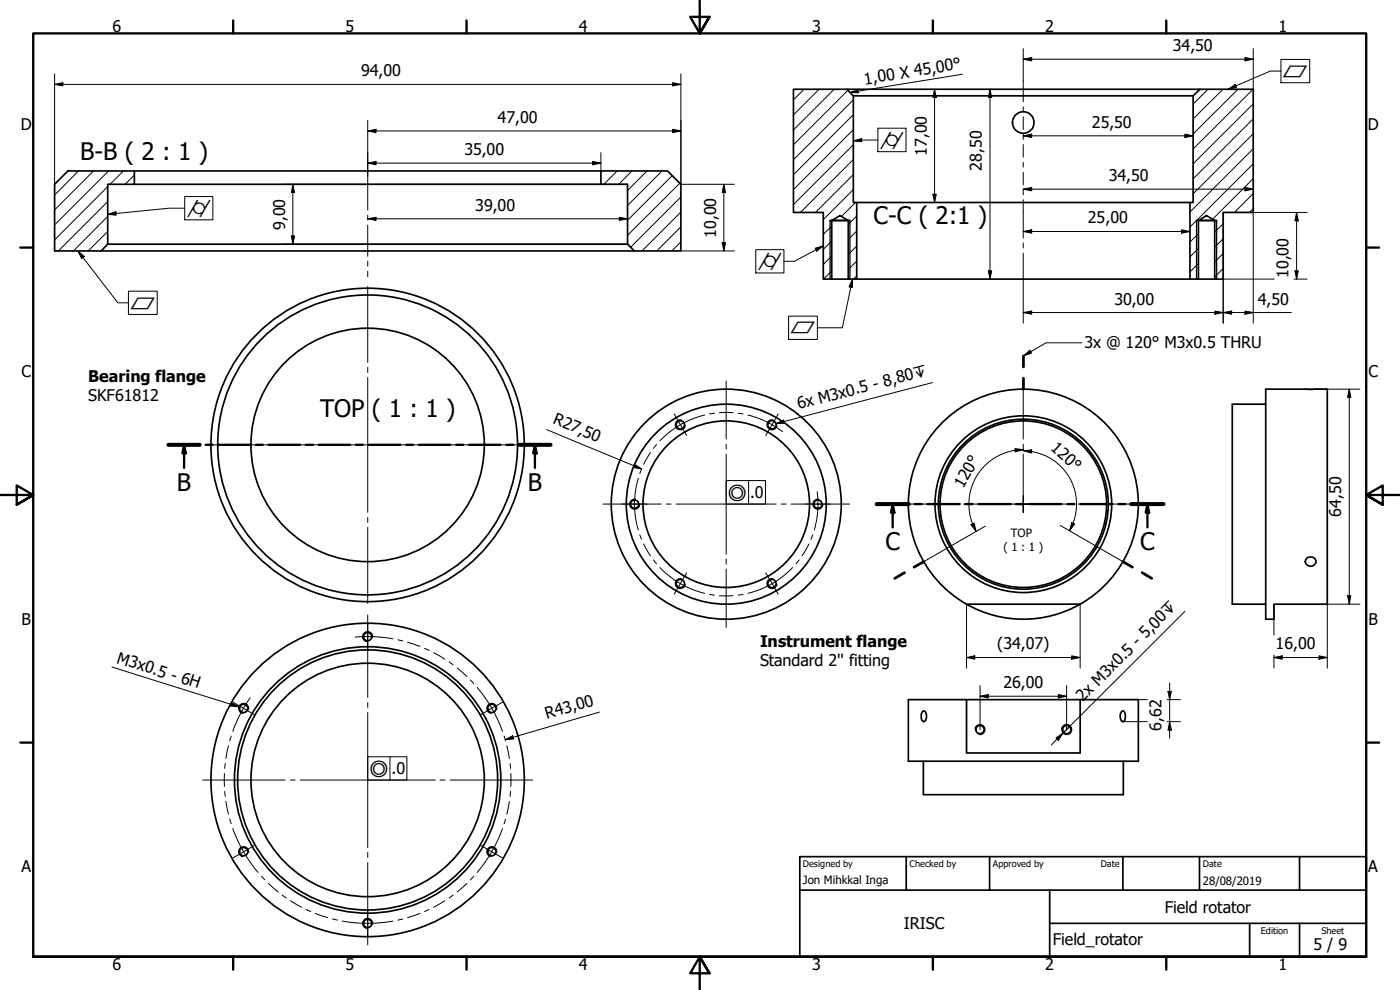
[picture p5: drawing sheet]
<svg xmlns="http://www.w3.org/2000/svg" width="420mm" height="297mm" viewBox="0 0 420 297" stroke-linecap="round" stroke-linejoin="round" font-family="sans-serif">
<!-- layer: Hatch (ISO) -->
<g fill="none" stroke="#000" stroke-width=".3">
<path d="M241.3 26.8l-3.2 3.2M245.8 26.8l-7.7 7.7M250.3 26.8l-12.2 12.2M254.4 27.1l-16.3 16.3M256.1 38.9l-18 18M256.1 34.4l-18 18M256.1 30l-18 17.9M362.5 26.8l-4.4 4.4M367 26.8l-8.9 8.9M371.5 26.8l-13.4 13.4M376 26.8l-17.9 17.9M376.1 35.7l-18 17.9"/>
<path d="M376.1 31.2l-18 17.9M23.6 51.3l-7.2 7.2M28.1 51.3l-11.7 11.7M32.3 56l-15.9 16M32.6 51.3l-16.2 16.2M37 51.3l-4 4M40.3 52.5l-2.8 2.8M180.7 51.3l-.4 .4M185.2 51.3l-4 4M189.7 51.3l-4 4M194.2 51.3l-5.9 5.8M198.7 51.3l-10.4 10.3"/>
<path d="M201.7 52.7l-13.4 13.4M204 55l-15.7 15.6M204.3 59.1l-15.1 15.1M256.1 56.9l-9 9M256.1 52.4l-11.4 11.3M256.1 47.9l-15.9 15.8M256.1 43.4l-18 18M376.1 58.1l-5.6 5.6M376.1 53.6l-12.2 12.2M376.1 49.1l-19 19M376.1 44.6l-19 19M376.1 40.1l-18 18.1"/>
<path d="M32.3 69.5l-5.8 5.8M32.3 64.9l-10.3 10.4M32.3 60.5l-14.8 14.8M204.3 72.6l-2.7 2.7M204.3 68.1l-7.2 7.2M204.3 63.6l-11.6 11.7M249.6 76.8l-2.5 2.6M249.6 72.3l-2.5 2.6M249.6 67.8l-2.5 2.5M256.7 60.8l-4.2 4.1M257.1 78.3l-2.5 2.6M257.1 73.8l-2.5 2.6"/>
<path d="M257.1 69.3l-2.5 2.6M257.1 64.8l-2.5 2.6M359.7 79l-2.6 2.6M359.7 74.5l-2.6 2.6M359.7 70.1l-2.6 2.5M367.1 76.1l-2.5 2.5M367.1 71.6l-2.5 2.6M367.1 67.1l-2.5 2.5M376.1 62.6l-1.1 1.1M249.6 81.3l-2.5 2.4M257.1 82.8l-.9 .9M359.7 83.6l-.3 .1"/>
<path d="M367.1 80.6l-2.5 2.5"/>
</g>
<!-- layer: Visible (ISO) -->
<g fill="none" stroke="#000" stroke-width=".51">
<path d="M238.1 26.8h16l2 2v32h1v22.9h-2.5v-17.5l-2.5-1.5-2.5 1.5v17.5h-2.5v-20h-9zM254.1 26.8h106M256.1 28.8h102M358.1 28.8l2-2h16v36.9h-9v20h-2.5v-17.5l-2.5-1.5-2.4 1.5v17.5h-2.6v-22.9h1zM16.4 55.3l4-4h19.9v4h-8v18l-1.9 2h-14zM40.3 51.3h140M40.3 55.3h140M180.3 51.3h20l4 4v20h-13.9l-2.1-2v-18h-8zM30.4 75.3h160M32.3 73.3h156M249.1 66.2h6M257.1 60.8h100"/>
<path d="M359.1 66.2h6M249.6 83.7h5M257.1 83.7h100M359.7 83.7h4.9M379.9 116.8h18.4v64.5h-16v4.5h-2.4zM379.9 121.3h-10.1v60h10.1M392.2 167.5a1.51 1.51 0 0 1 2.1-.2 1.51 1.51 0 0 1 .2 2.2 1.51 1.51 0 0 1-2.2 .1 1.51 1.51 0 0 1-.1-2.1zM290.1 181.3h34.1M272.6 209.9h69v18.5h-69zM276.9 213.4l.3-.1a2 2 0 0 1 0 3.2 2.08 2.08 0 0 1-.3-3.1zM290.1 209.9v16h34.1v-16M336.7 213.4l.3-.1a2.1 2.1 0 0 1 0 3.2 2.08 2.08 0 0 1-.3-3.1z"/>
<path d="M277.1 228.4v10h60v-10"/>
<circle cx="307.1" cy="36.8" r="3.2"/>
<circle cx="110.3" cy="133.5" r="45"/>
<circle cx="110.3" cy="133.5" r="47"/>
<circle cx="110.3" cy="133.5" r="35"/>
<circle cx="204.2" cy="127.5" r="1.24"/>
<circle cx="231.7" cy="127.5" r="1.24"/>
<circle cx="190.5" cy="151.3" r="1.24"/>
<circle cx="218" cy="151.3" r="34.5"/>
<circle cx="218" cy="151.3" r="25"/>
<circle cx="218" cy="151.3" r="30"/>
<circle cx="245.5" cy="151.3" r="1.24"/>
<circle cx="307.1" cy="151.3" r="25.5"/>
<circle cx="307.1" cy="151.3" r="26.5"/>
<circle cx="307.1" cy="151.3" r="34.5"/>
<circle cx="307.1" cy="151.3" r="25"/>
<circle cx="204.2" cy="175.1" r="1.24"/>
<circle cx="231.7" cy="175.1" r="1.24"/>
<circle cx="110.3" cy="191" r="1.24"/>
<circle cx="73.1" cy="212.6" r="1.24"/>
<circle cx="147.6" cy="212.6" r="1.24"/>
<circle cx="294.1" cy="218.9" r="1.24"/>
<circle cx="320.1" cy="218.9" r="1.24"/>
<circle cx="110.3" cy="234" r="39"/>
<circle cx="110.3" cy="234" r="40"/>
<circle cx="110.3" cy="234" r="35"/>
<circle cx="110.3" cy="234" r="47"/>
<circle cx="73.1" cy="255.5" r="1.24"/>
<circle cx="147.6" cy="255.5" r="1.24"/>
<circle cx="110.3" cy="277.1" r="1.24"/>
</g>
<!-- layer: Visible Narrow (ISO) -->
<g fill="none" stroke="#000" stroke-width=".38">
<path d="M249.1 66.2v17.5M255.1 66.2v17.5M359.1 66.2v17.5M365.1 66.2v17.5M204.4 126a1.49 1.49 0 0 0-1.7 1.2 1.49 1.49 0 0 0 1.2 1.7 1.49 1.49 0 0 0 1.8-1.2M231.9 126a1.49 1.49 0 0 0-1.7 1.2 1.49 1.49 0 0 0 1.2 1.7 1.49 1.49 0 0 0 1.7-1.2M190.7 149.8a1.49 1.49 0 0 0-1.7 1.2 1.49 1.49 0 0 0 1.2 1.7 1.49 1.49 0 0 0 1.7-1.2M245.7 149.8a1.49 1.49 0 0 0-1.7 1.2 1.49 1.49 0 0 0 1.2 1.7 1.49 1.49 0 0 0 1.7-1.2M204.4 173.6a1.49 1.49 0 0 0-1.7 1.2 1.49 1.49 0 0 0 1.2 1.8 1.49 1.49 0 0 0 1.8-1.3M231.9 173.6a1.49 1.49 0 0 0-1.7 1.2 1.49 1.49 0 0 0 1.2 1.8 1.49 1.49 0 0 0 1.7-1.3M111.8 191.3a1.49 1.49 0 0 0-1.2-1.7 1.49 1.49 0 0 0-1.7 1.2 1.49 1.49 0 0 0 1.2 1.7M74.6 212.8a1.49 1.49 0 0 0-1.2-1.7 1.49 1.49 0 0 0-1.7 1.2 1.49 1.49 0 0 0 1.2 1.7"/>
<path d="M149.1 212.8a1.49 1.49 0 0 0-1.2-1.7 1.49 1.49 0 0 0-1.8 1.2 1.49 1.49 0 0 0 1.2 1.7M292.6 218.6a1.49 1.49 0 0 1 1.8-1.2 1.49 1.49 0 0 1 1.2 1.8 1.49 1.49 0 0 1-1.8 1.2M318.7 218.6a1.49 1.49 0 0 1 1.7-1.2 1.49 1.49 0 0 1 1.2 1.8 1.49 1.49 0 0 1-1.7 1.2M74.6 255.8a1.49 1.49 0 0 0-1.2-1.7 1.49 1.49 0 0 0-1.7 1.2 1.49 1.49 0 0 0 1.2 1.7M149.1 255.8a1.49 1.49 0 0 0-1.2-1.7 1.49 1.49 0 0 0-1.8 1.2 1.49 1.49 0 0 0 1.2 1.7M111.8 277.3a1.49 1.49 0 0 0-1.2-1.7 1.49 1.49 0 0 0-1.7 1.2 1.49 1.49 0 0 0 1.2 1.7"/>
</g>
<!-- layer: Section Line (ISO) -->
<g fill="none" stroke="#000" stroke-width=".7">
<path d="M50.5 133.5h9.4M55.2 133.5l.6 2.5h-1.1zM55.2 133.5v6.9M61.7 133.5h2.1M65.5 133.5h9.5M76.8 133.5h2.1M80.6 133.5h9.4M91.8 133.5h2.1M95.6 133.5h9.5M106.8 133.5h2.1M110.7 133.5h9.4M121.9 133.5h2.1"/>
<path d="M125.7 133.5h9.4M136.9 133.5h2.1M140.8 133.5h9.4M152 133.5h2.1M155.8 133.5h9.4M160.5 133.5l.5 2.5h-1zM160.5 133.5v6.9M263.1 151.2h9.6M267.9 151.2l.5 2.6h-1zM267.9 151.2v7M274.5 151.2h2.1M278.3 151.2h9.7"/>
<path d="M289.8 151.2h2.1M293.6 151.2h9.7M305.1 151.2h2M308.9 151.2h9.7M320.4 151.2h2.1M324.2 151.2h9.7M335.7 151.2h2.1M339.5 151.2h9.7M344.4 151.2l.5 2.6h-1zM344.4 151.2v7"/>
</g>
<path d="M50.5 133.5h9.4M155.8 133.5h9.4M263.1 151.2h9.6M339.5 151.2h9.7" fill="none" stroke="#000" stroke-width="1.2"/>
<g fill="#000">
<path d="M55.2 133.5l.6 2.5h-1.1z" fill-rule="evenodd"/>
<path d="M160.5 133.5l.5 2.5h-1z" fill-rule="evenodd"/>
<path d="M267.9 151.2l.5 2.6h-1z" fill-rule="evenodd"/>
<path d="M344.4 151.2l.5 2.6h-1z" fill-rule="evenodd"/>
</g>
<!-- layer: Border (ISO) -->
<g fill="none" stroke="#000" stroke-width=".7">
<path d="M70 6.1v3.9M140 6.1v3.9M210 0v10l-2.9-4.9h5.8l-2.9 4.9 2.9-4.9M280 6.1v3.9M350 6.1v3.9M6.1 74.3h3.9M410 74.3h3.9M0 148.5h10l-5-2.8v5.7l5-2.9-5 2.9M420 148.5h-10l5-2.8v5.7l-5-2.9 5 2.9M6.1 222.8h3.9M410 222.8h3.9M10 287.1v-277.1h400v277.1h-400h400"/>
<path d="M70 287.1v3.8M140 287.1v3.8M212.9 292l-2.9-4.9 2.9 4.9h-5.8l2.9-4.9v9.9M280 287.1v3.8M350 287.1v3.8"/>
</g>
<!-- layer: Title (ISO) -->
<path d="M240 257h170v30.1h-170zM272 257v10.1M297 257v10.1M337 257v10.1M360 257v10.1M390 257v10.1M240 267.1h170M315 277h95M315 267.1v20M375 277v10.1M390 277v10.1" fill="none" stroke="#000" stroke-width=".51"/>
<!-- layer: Sketch Geometry (ISO) -->
<path d="M307.1 106.8v3.3M307.1 113.5v3.3M271.5 171.8l-3 1.7M277.2 168.5l-2.9 1.7M337 168.5l2.9 1.7M342.8 171.8l2.8 1.7" fill="none" stroke="#000" stroke-width=".83"/>
<!-- layer: Center Mark (ISO) -->
<g fill="none" stroke="#000" stroke-width=".3">
<path d="M110.4 86v22.8M110.4 110.2v1.5M110.4 113.3v40.4M217.9 114.3v17.4M307.1 114.3v17.4M62.9 133.5h22.7M87.1 133.5h1.5M90.1 133.5h40.5M132.1 133.5h1.5M135.1 133.5h22.8M202.3 124.2l3.8 6.5M217.9 133.3v1.4"/>
<path d="M217.9 136.3v30M233.6 124.2l-3.8 6.5M307.1 136.3v14.9v-2.4M307.1 133.3v1.4M110.4 155.2v1.6M110.4 158.2v22.8M181 151.2h17.4M186.7 151.2h7.5M200 151.2h1.4M202.9 151.2h30M234.4 151.2h1.6M237.4 151.2h17.6"/>
<path d="M241.7 151.2h7.5M270.1 151.2h17.5M289.1 151.2h1.5M292.1 151.2h15h-2.5M307.1 153.8v-2.6v2.6M309.6 151.2h-2.5h15M323.6 151.2h1.5M326.6 151.2h17.5M206.1 171.9l-3.8 6.4M217.9 167.8v1.5M217.9 170.7v17.6M229.8 171.9l3.8 6.4"/>
<path d="M110.4 187.3v7.4M110.4 184.5v24.8M69.9 210.7l6.4 3.7M110.4 210.8v1.5M110.4 213.8v40.5M150.8 210.7l-6.5 3.7M60.8 234h24.8M87.1 234h1.5M90.1 234h40.5M132.1 234h1.5M135.1 234h24.7M76.3 253.7l-6.4 3.7"/>
<path d="M110.4 255.8v1.5M110.4 258.8v24.7M144.3 253.7l6.5 3.7M110.4 273.3v7.5"/>
</g>
<!-- layer: Centerline (ISO) -->
<g fill="none" stroke="#000" stroke-width=".3">
<path d="M307.1 24.2v6.3M307.1 32.1v1.5M307.1 35v3.8M110.4 52.8v10.2M307.1 40.4v1.4M307.1 43.4v3.8M307.1 48.7v1.5M307.1 51.7v3.8M307.1 56.9v1.6M307.1 59.9v11.5M110.4 64.6v1.4M110.4 67.5v9.4"/>
<path d="M110.4 78.3v1.6M307.1 72.9v1.5M307.1 75.9v7.7M110.4 81.4v1.6M195.2 135.8l-2 3.5M197 133.4l-.9 1.1M211.5 124.5a27.5 27.5 0 0 0-13.4 7.8M214.4 124l-1.5 .2M215.9 123.8h4.1M221.5 124l1.5 .2M224.5 124.5a27.5 27.5 0 0 1 10.3 5M191.5 143.5a27.5 27.5 0 0 0 0 15.5"/>
<path d="M192.5 140.7l-.5 1.4M245.2 147.6a27.5 27.5 0 0 1-.8 11.4M192 160.4l.5 1.4M193.2 163.2l2 3.6M196.1 168l.9 1.2M198 170.3a27.5 27.5 0 0 0 13.5 7.7M212.9 178.3l1.5 .3M215.9 178.7h4.1M223 178.3l-1.5 .3M237.9 170.3a27.5 27.5 0 0 1-13.4 7.7M239.8 168l-.9 1.2M242.8 163.2l-2.1 3.6"/>
<path d="M243.9 160.5l-.5 1.4M106.6 191.2a43 43 0 0 1 11.3 .5M119.4 192l1.5 .3M122.3 192.7l3.7 1.3M127.4 194.5l1.4 .7M130.1 195.8l3.4 2M134.8 198.6l1.2 .9M75.1 209.4a43 43 0 0 0-5.2 10M137.2 200.4l2.9 2.6M141.2 204l1 1.1M143.2 206.3a43 43 0 0 1 7.6 13.1M67.4 232.1v3.9"/>
<path d="M67.4 237.5l.2 1.5M67.6 229.1l-.2 1.5M68.6 223.7l-.8 3.9M69.4 220.8l-.5 1.5M151.3 220.9l.4 1.4M152.1 223.7l.8 3.9M153.1 229.1l.1 1.5M153.2 237.5l-.1 1.5M153.3 232.1v3.9M67.8 240.4l.8 3.9M68.9 245.7l.5 1.5M69.9 248.6a43 43 0 0 0 7.6 13.2"/>
<path d="M150.8 248.6a43 43 0 0 1-7.6 13.2M151.7 245.8l-.4 1.4M152.9 240.5l-.8 3.8M78.4 262.9l1.1 1.1M80.5 265.1l3 2.5M84.7 268.5l1.2 .9M87.1 270.3l3.4 1.9M91.9 272.9l1.3 .6M94.6 274.1l3.7 1.2M99.8 275.7l1.4 .4M102.7 276.4a43 43 0 0 0 15.2 0M120.9 275.7l-1.5 .4"/>
<path d="M126 274.1l-3.7 1.2M128.8 272.9l-1.4 .6M133.5 270.3l-3.4 1.9M136 268.6l-1.2 .8M140.1 265.1l-2.9 2.5M142.2 262.9l-1 1.1"/>
</g>
<!-- layer: Dimension (ISO) -->
<g fill="none" stroke="#000" stroke-width=".3">
<path d="M307.1 17.8l2.5-.5v1zM307.1 17.8h69M307.1 14.6v9.6M373.6 17.3l2.5 .5-2.5 .5zM376.1 14.6v12.2M16.4 25.3l2.5-.5v1zM16.4 25.3h187.9M16.4 22.1v33.2M110.4 39.3l2.4-.5v1zM110.4 36.1v16.7M110.4 39.3h93.9M201.9 38.8l2.4 .5-2.4 .5z"/>
<path d="M201.9 24.8l2.4 .5-2.4 .5zM204.3 22.1v33.2h16.1M280.5 26.8l.5 2.5h-1zM280.5 26.8v34M297.1 26.8l.5 2.5h-1zM297.1 26.8v56.9M84.7 55.3h25.5M87.9 55.3l.5 2.5h-1zM87.9 55.3v18M110.4 48.9l2.4-.5v1.1zM110.4 48.9h69.9M110.4 55.3h77.9"/>
<path d="M177.9 48.4l2.4 .5-2.4 .6zM180.3 45.8v5.5M217.2 55.3l.5 2.5h-1zM217.2 55.3v20M280 58.3h1l-.5 2.5zM307.1 56.8l2.5-.6v1.1zM307.1 40.8l2.5-.6v1.1zM307.1 56.8h69M307.1 40.8h51M355.6 40.2l2.5 .6-2.5 .5zM373.6 56.2l2.5 .6-2.5 .5zM84.7 73.3h25.5"/>
<path d="M87.4 70.8h1l-.5 2.5zM110.4 65.6l2.4-.4v1zM110.4 65.6h77.9M110.4 73.3h77.9M185.9 65.2l2.4 .4-2.4 .6zM204.3 75.3h16.1M216.7 72.8h1l-.5 2.5zM307.1 69.5l2.5-.6v1.1zM307.1 69.5h50M354.6 68.9l2.5 .6-2.5 .5zM376.1 63.7v33.3M389.1 63.7l.5 2.6h-1z"/>
<path d="M389.1 63.7v20M392.3 63.7h-25.2v33.3M296.6 81.3h1l-.5 2.4zM307.1 93.8l2.5-.5v1zM307.1 83.6v13.4M307.1 93.8h80.4M364.6 93.3l2.5 .5-2.5 .5zM367.1 93.8l2.5-.5v1zM367.1 83.7h15.3M373.6 93.3l2.5 .5-2.5 .5zM388.4 83.7h3.9M388.6 81.3h1l-.5 2.4z"/>
<path d="M391.7 116.8h16.4M404.9 116.8l.5 2.4h-1zM404.9 116.8v64.5M164.1 128.9l28.4 11.8M190.4 139.3l2.1 1.4-2.4-.4zM304.6 134.6l2.5 .3-2.4 .7zM307.1 135.2l2.5-.2v.9zM307.1 135.2a16 16 0 0 1 14.9 21.8M307.1 134.9a16.4 16.4 0 0 0-14.2 24.5M291.4 157.4l1-.4 .5 2.4zM295.7 157.8l-18.5 10.7M318.2 157.7l18.8 10.8"/>
<path d="M321.6 156.8l.9 .4-1.5 2zM322.1 157l-1.1 2.2M404.4 178.7h1l-.5 2.6zM290.1 197.3l2.4-.5v1zM290.1 197.3h34.1M290.1 181.3v19.2M321.6 196.8l2.6 .5-2.6 .5zM324.2 181.3v19.2M382.3 197.3l2.5-.5v1zM382.3 197.3h16M382.3 181.3v9.2M382.3 196.5v4"/>
<path d="M395.9 196.8l2.4 .5-2.4 .5zM408.1 181.3h-9.8v19.2M179.9 213.7l-28.3 8.2M294.1 208.9l2.5-.5v1zM294.1 208.9h26M294.1 205.7v13.2M317.6 208.4l2.5 .5-2.5 .5zM320.1 205.7v13.2M337 216.5h7.3M341.6 209.9h2.7M350.3 209.9h3.9M350.3 216.5h3.9"/>
<path d="M350.5 207.4h1l-.5 2.5zM351 216.5l.5 2.6h-1zM351 204.9v16.6M151.6 221.9l2.3-1.1 .3 .9z"/>
</g>
<g fill="#000">
<path d="M307.1 17.8l2.5-.5v1z" fill-rule="evenodd"/>
<path d="M373.6 17.3l2.5 .5-2.5 .5z" fill-rule="evenodd"/>
<path d="M16.4 25.3l2.5-.5v1z" fill-rule="evenodd"/>
<path d="M110.4 39.3l2.4-.5v1z" fill-rule="evenodd"/>
<path d="M201.9 38.8l2.4 .5-2.4 .5z" fill-rule="evenodd"/>
<path d="M201.9 24.8l2.4 .5-2.4 .5z" fill-rule="evenodd"/>
<path d="M280.5 26.8l.5 2.5h-1z" fill-rule="evenodd"/>
<path d="M297.1 26.8l.5 2.5h-1z" fill-rule="evenodd"/>
<path d="M87.9 55.3l.5 2.5h-1z" fill-rule="evenodd"/>
<path d="M110.4 48.9l2.4-.5v1.1z" fill-rule="evenodd"/>
<path d="M177.9 48.4l2.4 .5-2.4 .6z" fill-rule="evenodd"/>
<path d="M217.2 55.3l.5 2.5h-1z" fill-rule="evenodd"/>
<path d="M280 58.3h1l-.5 2.5z" fill-rule="evenodd"/>
<path d="M307.1 56.8l2.5-.6v1.1z" fill-rule="evenodd"/>
<path d="M307.1 40.8l2.5-.6v1.1z" fill-rule="evenodd"/>
<path d="M355.6 40.2l2.5 .6-2.5 .5z" fill-rule="evenodd"/>
<path d="M373.6 56.2l2.5 .6-2.5 .5z" fill-rule="evenodd"/>
<path d="M87.4 70.8h1l-.5 2.5z" fill-rule="evenodd"/>
<path d="M110.4 65.6l2.4-.4v1z" fill-rule="evenodd"/>
<path d="M185.9 65.2l2.4 .4-2.4 .6z" fill-rule="evenodd"/>
<path d="M216.7 72.8h1l-.5 2.5z" fill-rule="evenodd"/>
<path d="M307.1 69.5l2.5-.6v1.1z" fill-rule="evenodd"/>
<path d="M354.6 68.9l2.5 .6-2.5 .5z" fill-rule="evenodd"/>
<path d="M389.1 63.7l.5 2.6h-1z" fill-rule="evenodd"/>
<path d="M296.6 81.3h1l-.5 2.4z" fill-rule="evenodd"/>
<path d="M307.1 93.8l2.5-.5v1z" fill-rule="evenodd"/>
<path d="M364.6 93.3l2.5 .5-2.5 .5z" fill-rule="evenodd"/>
<path d="M367.1 93.8l2.5-.5v1z" fill-rule="evenodd"/>
<path d="M373.6 93.3l2.5 .5-2.5 .5z" fill-rule="evenodd"/>
<path d="M388.6 81.3h1l-.5 2.4z" fill-rule="evenodd"/>
<path d="M404.9 116.8l.5 2.4h-1z" fill-rule="evenodd"/>
<path d="M304.6 134.6l2.5 .3-2.4 .7z" fill-rule="evenodd"/>
<path d="M307.1 135.2l2.5-.2v.9z" fill-rule="evenodd"/>
<path d="M190.4 139.3l2.1 1.4-2.4-.4z" fill-rule="evenodd"/>
<path d="M291.4 157.4l1-.4 .5 2.4z" fill-rule="evenodd"/>
<path d="M321.6 156.8l.9 .4-1.5 2z" fill-rule="evenodd"/>
<path d="M404.4 178.7h1l-.5 2.6z" fill-rule="evenodd"/>
<path d="M290.1 197.3l2.4-.5v1z" fill-rule="evenodd"/>
<path d="M321.6 196.8l2.6 .5-2.6 .5z" fill-rule="evenodd"/>
<path d="M382.3 197.3l2.5-.5v1z" fill-rule="evenodd"/>
<path d="M395.9 196.8l2.4 .5-2.4 .5z" fill-rule="evenodd"/>
<path d="M294.1 208.9l2.5-.5v1z" fill-rule="evenodd"/>
<path d="M317.6 208.4l2.5 .5-2.5 .5z" fill-rule="evenodd"/>
<path d="M350.5 207.4h1l-.5 2.5z" fill-rule="evenodd"/>
<path d="M351 216.5l.5 2.6h-1z" fill-rule="evenodd"/>
<path d="M151.6 221.9l2.3-1.1 .3 .9z" fill-rule="evenodd"/>
</g>
<!-- layer: Symbol (ISO) -->
<g fill="none" stroke="#000" stroke-width=".3">
<path d="M384.4 17.8h8.7v7h-8.7zM256.6 27.2l-1.5 .5M263.5 38.5h8.4v7h-8.4zM288.9 22.3l-33.8 5.4 2.6 .2-.1-.5M368.6 26.8l2.1-1.5 .4 .9zM384.4 21.3h-3.1l-12.7 5.5M55.4 59h8.5v7h-8.5zM256.1 42.3l2.5-.7v.9zM263.5 42h-4.9l-2.5 .3M23.4 75.3l1.9 1.6-.8 .7zM23.4 75.3l12 15.6h3.1M32.3 64.3l2.5-.8 .1 1.1z"/>
<path d="M55.4 62.5h-4.7l-18.4 1.8M226.8 74.9h8.5v7h-8.5zM244.7 74.5l2.4-.7-2 1.6zM247.1 73.8l-8.7 4.6h-3.1M38.5 87.4h8.7v6.9h-8.7zM236.7 94.9h8.6v6.9h-8.6zM255.8 83.7v2.6l-1-.2zM255.8 83.7l-3 14.6h-7.5M279.8 114.8l-46.9 12.3M307.1 106.8l2-1.7 .5 .9zM324.7 102.9h-10.8l-6.8 3.9M232.9 127.1l2.3-1.1 .3 1z"/>
<path d="M217.9 144.2h11.8v7h-11.8zM224.7 144.2v7M355.6 183.4l-36.6 36.5M33.6 200.1l38.1 12M69.5 210.9l2.2 1.2-2.5-.3zM319 219.9l-3.5 3.6M319.8 217.5a1.49 1.49 0 0 0-1.2 1.4 1.49 1.49 0 0 0 1.3 1.5M321.2 217.9l-2.2 2M110.4 227.1h11.7v6.9h-11.7zM117 227.1v6.9M316.9 221.4l2.1-1.5-1.4 2.2z"/>
</g>
<g fill="#000">
<path d="M255.1 27.7l2.4-.9 .2 1.1z" fill-rule="evenodd"/>
<path d="M368.6 26.8l2.1-1.5 .4 .9z" fill-rule="evenodd"/>
<path d="M256.1 42.3l2.5-.7v.9z" fill-rule="evenodd"/>
<path d="M23.4 75.3l1.9 1.6-.8 .7z" fill-rule="evenodd"/>
<path d="M32.3 64.3l2.5-.8 .1 1.1z" fill-rule="evenodd"/>
<path d="M244.7 74.5l2.4-.7-2 1.6z" fill-rule="evenodd"/>
<path d="M255.8 83.7v2.6l-1-.2z" fill-rule="evenodd"/>
<path d="M307.1 106.8l2-1.7 .5 .9z" fill-rule="evenodd"/>
<path d="M232.9 127.1l2.3-1.1 .3 1z" fill-rule="evenodd"/>
<path d="M69.5 210.9l2.2 1.2-2.5-.3z" fill-rule="evenodd"/>
<path d="M316.9 221.4l2.1-1.5-1.4 2.2z" fill-rule="evenodd"/>
</g>
<g font-size="7.2">
<text x="24.1" y="47.9">B-B ( 2 : 1 )</text>
<text x="262.2" y="67.2">C-C ( 2:1 )</text>
<text x="96.1" y="125.1">TOP</text>
<text x="111.6" y="125.1">( 1 : 1 )</text>
<text x="53.1" y="147.2">B</text>
<text x="158.4" y="147.2">B</text>
<text x="265.7" y="165.1">C</text>
<text x="342.1" y="165.1">C</text>
</g>
<g font-size="4.8">
<text x="33.7" y="9.6">6</text>
<text x="103.7" y="9.6">5</text>
<text x="173.7" y="9.6">4</text>
<text x="243.7" y="9.6">3</text>
<text x="313.7" y="9.6">2</text>
<text x="383.7" y="9.6">1</text>
<text x="352" y="15.4">34,50</text>
<text x="108.4" y="22.9">94,00</text>
<text x="259.6" y="25.4" transform="rotate(-9 259.6 25.4)">1,00 X 45,00°</text>
<text x="6.2" y="38.9">D</text>
<text x="149.4" y="36.9">47,00</text>
<text x="327.7" y="38.3">25,50</text>
<text x="410.5" y="38.9">D</text>
<text x="139.4" y="46.5">35,00</text>
<text x="278.1" y="46.7" transform="rotate(-90 278.1 46.7)">17,00</text>
<text x="294.7" y="51.2" transform="rotate(-90 294.7 51.2)">28,50</text>
<text x="332.7" y="54.3">34,50</text>
<text x="142.6" y="63.3">39,00</text>
<text x="85.5" y="68.9" transform="rotate(-90 85.5 68.9)">9,00</text>
<text x="214.9" y="71.3" transform="rotate(-90 214.9 71.3)">10,00</text>
<text x="326.5" y="67">25,00</text>
<text x="386.7" y="83.4" transform="rotate(-90 386.7 83.4)">10,00</text>
<text x="334.5" y="91.4">30,00</text>
<text x="377.4" y="91.4">4,50</text>
<text x="325.4" y="104.4">3x @ 120° M3x0.5 THRU</text>
<text x="6.4" y="113.1">C</text>
<text x="410.7" y="113.1">C</text>
<text x="26.5" y="114.6">Bearing flange</text>
<text x="26.5" y="120.3">SKF61812</text>
<text x="239.7" y="122.9" transform="rotate(-15 239.7 122.9)">6x M3x0.5 - 8,80↧</text>
<text x="165.7" y="127" transform="rotate(23 165.7 127)">R27,50</text>
<text x="315.1" y="134.8" transform="rotate(42 315.1 134.8)">120°</text>
<text x="225.1" y="149.5">.0</text>
<text x="289.1" y="146.7" transform="rotate(-60 289.1 146.7)">120°</text>
<text x="402.5" y="155" transform="rotate(-90 402.5 155)">64,50</text>
<text x="6.4" y="187.4">B</text>
<text x="410.7" y="187.4">B</text>
<text x="228.1" y="194.2">Instrument flange</text>
<text x="299.3" y="194.8">(34,07)</text>
<text x="382.8" y="194.9">16,00</text>
<text x="34.8" y="198.8" transform="rotate(17 34.8 198.8)">M3x0.5 - 6H</text>
<text x="228.1" y="199.9">Standard 2'' fitting</text>
<text x="301.1" y="206.6">26,00</text>
<text x="164.1" y="215.8" transform="rotate(-16 164.1 215.8)">R43,00</text>
<text x="325" y="210.6" transform="rotate(-45 325 210.6)">2x M3x0.5 - 5,00↧</text>
<text x="348.6" y="219.2" transform="rotate(-90 348.6 219.2)">6,62</text>
<text x="117.5" y="232.3">.0</text>
<text x="6.4" y="261.7">A</text>
<text x="410.7" y="261.7">A</text>
<text x="349.6" y="273.9">Field rotator</text>
<text x="271.3" y="278.8">IRISC</text>
<text x="316" y="283.5">Field_rotator</text>
<text x="394.2" y="285">5 / 9</text>
<text x="33.7" y="290.9">6</text>
<text x="103.7" y="290.9">5</text>
<text x="173.7" y="290.9">4</text>
<text x="243.7" y="290.9">3</text>
<text x="313.7" y="290.9">2</text>
<text x="383.7" y="290.9">1</text>
</g>
<g font-size="4.6">
<text x="384.9" y="23">⏥</text>
<text x="264" y="44.6">⌭</text>
<text x="55.9" y="65.1">⌭</text>
<text x="227.3" y="81">⌭</text>
<text x="39.1" y="92.6">⏥</text>
<text x="237.2" y="100.1">⏥</text>
<text x="218.4" y="150.2">◎</text>
<text x="110.9" y="233">◎</text>
</g>
<g font-size="3.4">
<text x="303.4" y="161.2">TOP</text>
<text x="301.1" y="165.3">( 1 : 1 )</text>
<text x="241" y="265.4">Jon Mihkkal Inga</text>
<text x="361" y="265.5">28/08/2019</text>
</g>
<g font-size="2.7">
<text x="241" y="260.1">Designed by</text>
<text x="273" y="260.1">Checked by</text>
<text x="298" y="260.1">Approved by</text>
<text x="330.3" y="260">Date</text>
<text x="361" y="260">Date</text>
<text x="378.4" y="280.1">Edition</text>
<text x="396.6" y="280.1">Sheet</text>
</g>
</svg>
